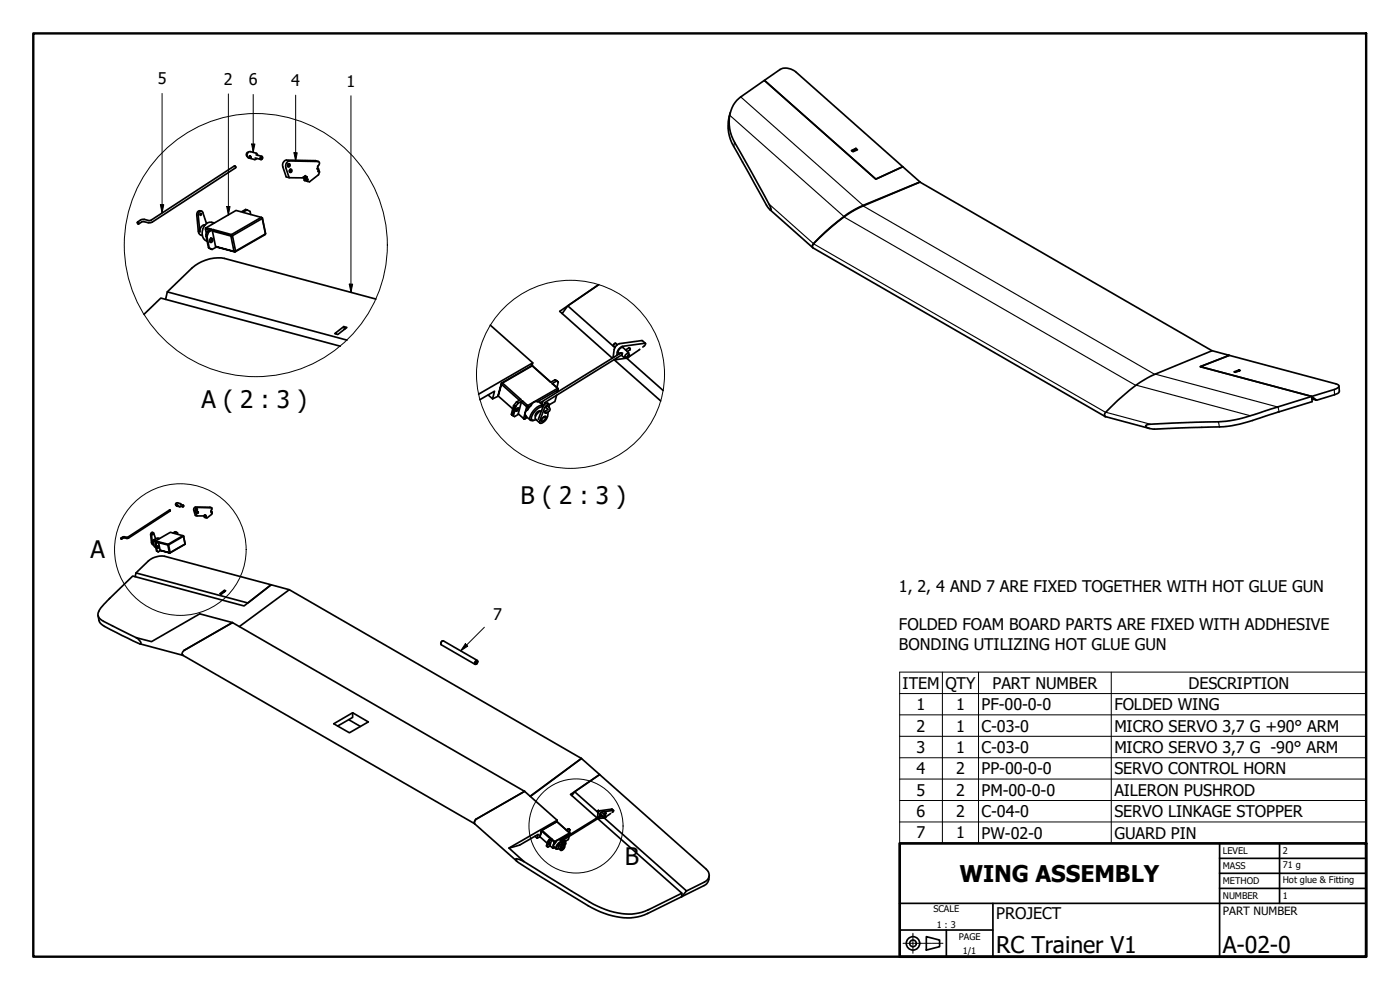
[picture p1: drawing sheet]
<svg xmlns="http://www.w3.org/2000/svg" width="420mm" height="297mm" viewBox="0 0 420 297" stroke-linecap="round" stroke-linejoin="round" font-family="sans-serif">
<!-- layer: Visible (ISO) -->
<g fill="none" stroke="#000" stroke-width=".51">
<path d="M219.2 33.8a12.1 12.1 0 0 0 1 10.1l9.8 17.7 .8 1 .6 .4-.6-1.8-8.6-15.4a15.7 15.7 0 0 1-3.4-9.3 9 9 0 0 1 3.6-7.5l7-4.9 33.4 29.6 8.1-3.7 5.2 4.6M229.4 24.1l4.7-3.2a4.2 4.2 0 0 1 4.8 .8l32 28.3-8.1 3.7zM70.5 49.8l.2 .4M74.5 45.7a.73 .73 0 0 0-.5 .5 .73 .73 0 0 0 .2 .7M75 46.8l.4 .6-.6-.3 .2-.3 .3 .4-.3-.4M75.1 46.8h-.2v.4l.5 .1M76.6 47.4l1.7 .5M76.8 46.5l1.8 .4M77.3 46.6l-.3-.6-1.9-.5a1.02 1.02 0 0 0-.9 .8 1.02 1.02 0 0 0 .4 1.1l1.9 .5 .6-.3M78.3 47h.4l-.2 .9-.4-.3zM78.4 47l.4 .2v.3l-.5 .3-.1-.5zM86.5 49.3h.4v.3l-.4 .4-.2-.2z"/>
<path d="M86.5 49.2l.3-.1 .3 .5-.4 .5-.4-.3zM87 50.9l.4 .1v.3l-.4 .3-.1-.1zM91 53.2l.1 .3 1.4 .4-.3 .3-.9-.3 .2-.4M91.4 52.9l.8 .2-.3 .3-.8-.2M91.9 53.4l.1 .3M92.2 54.2l.1 .2M95.2 50.5l.3 .1M95.5 51.3h.3M95.5 50.6v.9l.3-.2M95.5 50.6l-.3 .1 .1-.8 .3-.3a.68 .68 0 0 0-.1-1.1l-8.6-.2a1.53 1.53 0 0 0-1.1 2l1 3 4 .1 .9-.7 .1 .2M95.5 48.5l-.8-.3-8.8-.2a1.54 1.54 0 0 0-1 2.1l1 3 .9 .2M95.8 51.3l-.2 1.1-2.7 2.2-1.5-.4-.1-.3"/>
<path d="M256.8 44.8l-1.1 .5M256.9 44.5l.4 .4-1.3 .6-.5-.3 1.4-.7-.1 .3M276.1 54.6l-17.1 7.2a38.3 38.3 0 0 0-11.3 7.9l-3.6 3.4-.3 .9 .2 .4 87.6 50.6M276.1 54.6l-17.1 7a50.2 50.2 0 0 0-15.1 11.9l-.1 .4M276.1 54.6l87.6 50.6M41.2 66.8l.3 .1-.1 .2zM41.2 66.9l.1-.3 .3 .2 .1 .4-.3-.1M41.3 66.6l1.4-.8 2 .4 .6-.1 25-16.3 .4 .2v.4l-25.3 16.3a2.79 2.79 0 0 1-2.3-.2h-.5l-.9 .7M60.1 64l.4 .2-.3 .4-.2-.1zM60.5 63.4a.97 .97 0 0 0-1.1 0 .97 .97 0 0 0-.3 1.1l.4 5a1.31 1.31 0 0 0 1.2 1.2M61.8 70.9l.8 3.4 1.1 .5M62 67.1l-1.1-3.3-.5-.5a1.13 1.13 0 0 0-.9 1.3l.5 5a1.74 1.74 0 0 1 1.6-2.1"/>
<path d="M62.1 70.9l.7 3.5M62.1 69.5l.5 .1-.5 1.3h-.3M62.1 69.5l-.3 1.4M62.6 74.3l1.1 .5M62.9 69.1l-1.2-.3 .2 1.2M63.2 71.5l.3-.1a.71 .71 0 0 1 .4 .8 .71 .71 0 0 1-.7 .6 .79 .79 0 0 1 0-1.3zM63.3 71.5a.78 .78 0 0 1-.3 1.1M63.8 69.3l.9 4.6M63.9 68.9l-1.3 .7M64.3 66.9a2.79 2.79 0 0 0-3.6 3.3 2.26 2.26 0 0 0 1.4 2.2M65 74.1l-1.3 .7M69.5 70.4l.3 .3-.5 .1z"/>
<path d="M70.2 75.4l.5-.1-.2 .3zM74.2 63l-1.3 .7 5.5 1.5-8.9 5.2-5.6-1.5-.1 .4 5.5 1.5 .9 4.6M74.2 63l-.5-.1-1.3 .7-1.6-.5-9 5.3-.1 .4 .1-.4 1.7 .4-1.4 .7M74.2 63l.9 .4 .1 .9M78.4 65.2l.3 .1v.3zM78.7 65.6l1 4.6-9 5.1-.9-4.6M78.7 65.6l-8.9 5.1M78.7 65.3l1 4.7-.2 .4-9 5.2-5.8-1.7 5.5 1.5M231.1 62.9l12.8 11.4M43.2 94.3l5.1-4.9 53.8 14.5M49.7 89.8l.5-2.2 53.9 14.5M50.2 87.6l7.5-7.2a12.1 12.1 0 0 1 9.7-2.9l45.4 12.2"/>
<path d="M103.2 98l.9 .2-2.7 2.2-.9-.3 2.7-2.1 .2 .7M147.2 97.6l12.7 11.3M168.7 94.1l1.7-2.3 14.1 12.5M179.7 85.4l-11.7 8 15.8 14.1M146.5 118.5l1.3 1.2M147.8 119.7l.6-2.3-4.4 2.5M147.8 119.7l1.8-.8 4.3 3.8M150.5 115l.3-.1-.3 .4zM150.5 115.3l5.4 4.8M159.6 109.8l.3-.9-16.3 9.4M165.3 114.7l-5.6-4.9-9.2 5.2-1 3.8 1-3.5M165.7 115.1l1.6 1.4-8.9 5.2-1.6-1.4"/>
<path d="M165.7 115.1l1.8 1.5M166.6 113.9l1 .7-.6-.3M166.6 113.9l-1.3 .8-5.6-4.9-8.9 5.1 5.5 5-1.3 .7M166.6 113.9l.4 .4M167 118.6l-.5 1.9-1.7 .9M167 114.3l-1.3 .8M167.3 117.6l.2-.6-6.2 3.5M167.3 116.5l.2 .5zM167.6 114.6l-.5 1.7M184.3 107.9l14 12.4M184.7 103l-.6 .7M184.7 107.7l.3 .2"/>
<path d="M185.3 103.4l-.5-.4-.4 .2-.3 .4 .5 .6M185.9 106l-.1 .2M186 106.1l-.4-.3a1.38 1.38 0 0 1 1.3-1.5l1.7 1.5 .1 .5M186.1 106l.4-.1 .2 .5-.2 .1M186.5 106.6l.8 .7h.5M186.6 105.9h-.3l-23.2 14.4a.79 .79 0 0 0 .1 1.4M186.7 106.3l-23.3 14.5 .2 .3M187.5 107l.5 .5M187.7 105l1.2-.6 .2 .6-.8 .5M188 107.5l-3 .4v-.4M188.1 107.5l10.9 9.7M188.1 107.2l.1 .1"/>
<path d="M188.2 107.3h.1M188.3 106l.6 .5a.88 .88 0 0 1-.9 1M188.6 106.2l-.3-.2-.6 .5v.7M188.7 106.6l-.6 .6M188.7 106.6l.1 .2-.2 .3-.3 .3-.2-.2M188.7 106.6l.1 .2M188.8 106.8h.1M188.8 106.8l-.5 .5M188.8 104.4l.3 .4M191.9 104.8l-3.1 2.1M192.9 104.1l.6-.4 .2-.7-6.9 .9-.7 .5a2.56 2.56 0 0 0-1 2.2M193.7 103l-1-.8-6.8 .9-.8 .5a4.1 4.1 0 0 0-1.1 3.5l.2 .1"/>
<path d="M363.8 105.2l5.1 1.4-8.7 3.4 33.5 8.9 .1 1.6-12.1 3.7a52.7 52.7 0 0 1-21 4l-14.3 .6a2.67 2.67 0 0 1-2.6-1l.3-.3 1.1-.2 13.5-.6a52.5 52.5 0 0 0 22.8-4l19.8-6.2a.64 .64 0 0 0 .5-.9l-.9-.4-32-8.6-8.7 3.4 33.5 8.9 1.4 1.2-1.4-.4M363.8 105.2l-17.1 7.1a37.6 37.6 0 0 0-11.3 7.9l-3.8 3.7v1l13.4 3.7M371.8 111l.4 .2-1.4 .5-.5-.1 1.5-.6v.3M401.8 115.8l.2 1.6-.6 .7-6.3 2M154.1 121.7l-.6 2.6 .2 .2M154.3 121.9l.6-.2-.8 3.1-.4-.3zM155 120.6l-.9 1.1 .2 .2M155 122.7l.6-.4a.74 .74 0 0 1-.9 1zM155 120.6l.5 .4M155.5 121l-.6 .7M155.7 124.3l-1.3 .7-.3-.2M156.5 120.6l1.6 1.4 .4 .1-.1-.4-.3 .3-1 3.6-1.6-1.5z"/>
<path d="M156.8 120.3l-.3 .3M156.8 120.3l-1.3 .7M157.1 125.6h.5zM157.8 124.8l-.2 .8 .6-.3M157.8 124.8l1.4 1.3M158.3 123a1.19 1.19 0 0 0-.5 1.8M159.4 121.6l-1.1 1.4M159.4 121.6l-.9 .5-.2 .9M161.3 120.5a1.54 1.54 0 0 0-1.9 1.1M161.3 120.5l.5 .1 1.2 1.1M162.1 123.4a1.25 1.25 0 0 0-1.4 1.5M162.6 123.2l-1.4 .9a1.52 1.52 0 0 0-.5 1.7l1.4 1.1"/>
<path d="M162.8 120.6l-.7 .2M162.9 125.4l.9-.4a1.27 1.27 0 0 1-1.4 1.4zM162.9 122.1a4.1 4.1 0 0 0-3.4 3.6l.4 .4 .9-.2M163 125.3l.8-.3-.3 .9-.9 .6a.88 .88 0 0 1 .4-1.2zM163.1 121.8a2.61 2.61 0 0 0-3 1.4l-.5 .7a1.8 1.8 0 0 0-.3 2.3l.8-.1M163.4 123.6l.1-.2 .4 .2v.4l-.3-.1M163.5 123.6l.2 .3zM163.5 123.4l.9-.6-.5-.5 .3-.5 .6 .4a.73 .73 0 0 1-.1 1.2l-.8 .6M164.8 122.2v-.8a1.21 1.21 0 0 0-1.4 1l-1.4 3.8v.7a2.89 2.89 0 0 0 2.5-3.3M164.8 121.3l-.7-.4-.9 .7-1.7 4.2M331.5 124.6l.3 .4M45.9 159.8l-.5 .1-.2 .5 .3 2.4 .2 .5 .4 .2"/>
<path d="M51 153l.1 .2M51.1 153.2h.1M52.8 159.6l-.6 .4 2.7 .7-4.4 2.6-2.8-.7-.1 .2 2.8 .7 .4 2.3M52.8 159.6l-.9 .3-.8-.2-4.4 2.6-.1 .2 .1-.2 .8 .2-.7 .4M52.8 159.6l.5 .2v.5M53 150.9l-.3 .4 .1 .3M53.2 151.5l.2 .3M53.2 151.5l.2 .3-.3-.1 .1-.2 .2 .3M53.3 151.5l-.2 .2 .3 .1M54 151.8l.9 .2M54.1 151.4l.9 .2M54.4 151.4l-.3-.3-.8-.2a.52 .52 0 0 0-.5 .3 .52 .52 0 0 0 .2 .6l1 .3 .3-.2"/>
<path d="M54.9 151.6l.2 .2-.2 .2-.2-.1zM54.9 151.6l.2 .2-.2 .2zM59 152.8h.1l-.1 .3zM59.2 153.6l.2 .1-.2 .3zM59.3 153.5l.2 .2-.1 .3-.3-.1zM61.4 154.5l.4 .2-.5 .1 .6 .3-.1 .1-.5-.1 .2-.2M61.7 154.8v.2M61.8 155.2v.1M63 152.2h-4.5l-.3 .4v.5l.4 1.6 .5 .1M63 152.2h.1M63 152.2l.5 .1M63.3 153.4h.2"/>
<path d="M63.5 152.3l.1 .4-.3 .7M63.5 152.3h-4.4l-.3 .2-.3 .5 .6 1.8h2l.5-.2M63.5 153.8h.1M63.5 153.4v.4M63.6 153.8h-.1M63.6 153.8l-.1 .5-1.4 1.1-.8-.3M36.3 161.5l.2 .2zM36.3 161.6l.2-.1-.1 .2M36.4 161.4l.8-.4 1.2 .1 12.5-8.1 .2 .1v.2l-12.5 8.1-.5 .2-1-.2-.6 .3M40.6 173l.2-1.1 33.6 9 7-5.4M40.8 171.9l3.7-3.6a6.2 6.2 0 0 1 4.9-1.4l32 8.6M45.8 160.1v.3z"/>
<path d="M46.7 163.6l.3 1.7 .5 .3M46.7 161.7l-.6-1.7-.4-.2-.2 .4 .2 2.7 .2-.8 .6-.2M46.7 164.3h.1M46.8 162.9h.2l-.3 .7M46.8 162.9l-.1 .7M46.8 163.6l.3 1.7M47 165.3l.5 .3M47.2 162.7l-.6-.2 .1 .6M47.4 163.9l-.2 .5M47.6 162.8l.4 2.3M47.7 162.6l-.7 .3M47.9 161.6a1.49 1.49 0 0 0-1.7 .8 1.49 1.49 0 0 0 .5 1.9"/>
<path d="M48.2 165.2l-.7 .4M50.5 163.3l.1 .2h-.2zM50.8 165.8h.3zM54.9 160.7l.2 .2zM55.1 160.8l.4 2.4-4.4 2.6-.5-2.3M55.1 160.9l-4.5 2.6M55.5 163.1l-4.5 2.8-3-.8 2.8 .7M67.3 177.2h.4l-1.3 1.1-.4-.1 1.3-1 .1 .3M81.4 175.5l-8.2 6.3-33.4-9-7.6 7.5a6.5 6.5 0 0 0-2.8 4.3l.4 .8a49.9 49.9 0 0 0 9.3 5.1l1.8 .8M81.4 175.5l5.4 1.4M86.8 176.9l-15 11.1M86.8 176.9l87.7 50.7"/>
<path d="M29.4 184.7l.3 1.5a2.98 2.98 0 0 0 1.7 1.7l1.7 1a49 49 0 0 0 9.1 4.3 1.86 1.86 0 0 0-1.3-1.9M41.9 193.2l13 3.4M54.7 196.2l.3 .5M69.8 186.8l-14.6 8.3-.4 .5-.1 .8 87.7 50.7M69.8 186.8l-9.9-2.6-14.4 8.3-4.6-1.2M69.8 186.8l87.6 50.6M132.8 192.3l-.4 .4-.1 .5M143 198.4h.1a.46 .46 0 0 1 .1 .5 .46 .46 0 0 1-.5 .3zM143.2 198.1l-10.1-5.8a.76 .76 0 0 0-.7 1.1l10.2 5.9M143.4 198.6v-.2a.6 .6 0 0 0-.9 0 .6 .6 0 0 0 0 .9l.5-.1M100.2 217.2l5.6-3.3 4.7 2.7-5.6 3.3zM104.6 215.9l3.6 2.1"/>
<path d="M105.8 213.9v1.4l-4.5 2.5M157.4 237.4l-14.5 8.4M157.4 237.4l9.8 8.7M171.6 238.7l.9-1.1 7 6.2M172.5 237.6l7.5-5.2 31.9 28.4a2.23 2.23 0 0 1-.5 3.9l-5.4 2.6M174.5 227.6l5.5 4.8-8.8 6 8 7M174.5 227.6l-15.4 11.3M174.5 227.6l-15.3 11.4M142.9 245.8l-.5 1M142.9 245.8l-.5 .7 .1 .7 12.7 11.2M157.3 258.5l3.5 2.2a219.3 219.3 0 0 0 19.7 11.7 16.7 16.7 0 0 0 14.2 .5l9.9-4.9M157.3 258.5l-1.5-.7h-1.1l.3 .5 .7 .6 3.7 2.4a281.3 281.3 0 0 0 20.6 12.2 17 17 0 0 0 14.4 .6l10.2-5"/>
<path d="M160.5 250.9l.7 .6M161.2 251.5l.3-1.2-5.5 3.3-3.3 .9M162.1 251.1l-.9 .4M162.1 251.1l2.1 1.9M162.5 249.2v.1zM162.5 249.3l2.7 2.4M162.6 249.1l2.8 2.5-.6 .4M164.3 252.5l-.2 1.4M164.5 252.6l.2-.1-.4 1.6-.2-.2zM164.8 252l-.5 .5 .2 .1M164.8 252l.2 .2M165 252.2l-.3 .3"/>
<path d="M165.1 253.8l-.8 .3M165.5 252l1 .7v-.2l-.4 1.1M165.5 252l-.4 1.7 .8 .8 .2-.9M165.7 251.8l-.2 .2M165.7 251.8l-.7 .4M165.9 254.5h.2zM166.1 253.6l.1 .5M166.2 254.1l-.1 .4 .3-.2M166.2 254.1l.7 .6M166.5 253.1l-.4 .5M167 252.5l-.5 .6M167 252.5l-.5 .2v.4"/>
<path d="M167 246.6l2.9 2.4M167.2 246.1l-14.5 8.4 4.6 4M167.2 246.1l-.1 .4M167.9 251.9l-.5 .1-.4 .5M167.9 251.9l.9 .6M168.3 253.4a.63 .63 0 0 0-.7 .7M168.3 253.4h.1M168.6 253.3l-.5 .2-.5 .9 .7 .7M168.6 254.5l.5-.4a.52 .52 0 0 1-.1 .6 .52 .52 0 0 1-.5 .1zM168.7 252l-.4 .1M168.7 252.7a1.88 1.88 0 0 0-1.6 2l.6-.1M168.8 252.5a1.99 1.99 0 0 0-2 2.2h.5"/>
<path d="M168.9 254.2l.2-.1a.58 .58 0 0 1-.6 .8zM169 253.4l.2 .2M169 253.4v.1M169 253.5l.1 .1zM169.1 253.6h.1M169.7 252.8l-.3-.2-.2 .2 .3 .3-.5 .3M169.7 252.8l-.1-.5-.6 .5-.8 2.2a.93 .93 0 0 0 1.3-.9v-.7M169.7 252.3l-.4-.2-.4 .4-.8 2.1M169.7 252.8l.1 .5-.6 .3M169.9 249l-2.8-2.5-4.6 2.7-.4 1.9 .4-1.8M170.1 249.2l.8 .7-4.4 2.6-.8-.7M170.1 249.2l.9 .8"/>
<path d="M170.6 248.7l.5 .3-.3-.2M170.6 248.7l.2 .1M170.6 248.7l-.7 .3M170.8 251l-.2 .9-.9 .5M170.8 248.8l-.7 .4M170.9 249.9l.1 .2zM170.9 250.5l.1-.4-3.1 1.8M171.1 249l-.2 .8M179.3 243.4v.1M179.4 245.6l25.2 22.4v1.1M179.6 243.1l-.3 .3M179.6 245.5l.1 .1"/>
<path d="M179.8 245.4l-.1 .2 1.6-.2M179.9 243.4l-.2-.2-.3 .2 .2 .4M180.2 244.7v.1M180.3 244.7a.55 .55 0 0 1-.1-.6 .55 .55 0 0 1 .5-.3l.9 1M180.3 244.7l.3-.1-11.8 7.2-.2 .3 .3 .4M180.6 244.6v.3l.6 .4M180.6 244.8l-11.6 7.3 .1 .2M181 245.1l.3 .3M181.1 244.2l.7-.2-.4 .4M181.4 245.4l24.6 21.9-1.4 1.8M181.4 245.3h.1M181.4 244.7l.3 .4-.4 .3"/>
<path d="M181.6 244.8l-.5 .1v.4M181.6 245l-.2 .3M181.6 245h.1M181.7 245h.1M181.7 243.9l.2 .1M181.7 245.1l-.3 .2M181.7 245v.1M181.9 244v.1M183.3 244.1l-1.6 1M183.7 243.7l.4-.5-3.4 .4-.7 .7-.2 .7M184.1 243.2l-.5-.4-3.6 .5-.5 .6-.1 1.4M212.8 262.8a2.77 2.77 0 0 1-1.5 2.9l-6.7 3.4"/>
<circle cx="87.2" cy="51.3" r=".46"/>
<circle cx="59" cy="152.9" r=".22"/>
<circle cx="47.4" cy="164.2" r=".3"/>
<circle cx="164.9" cy="253.1" r=".27"/>
</g>
<!-- layer: Visible Narrow (ISO) -->
<g fill="none" stroke="#000" stroke-width=".34">
<path d="M219 34.6l34.3 30.4M222.3 29.1l36.7 32.5M220.5 42.7l-.3 1.2M230.8 61.2l13.3 11.9M244.1 73.1l87.7 50.6M253.3 65.1l87.6 50.5M259 61.8l87.6 50.5M341 115.6l34.2 9.1M346.7 112.3l36.8 9.8M400.4 116.9l.1 1.5M331.9 123.7l13.3 3.6M365.7 126.6l.3 1.5"/>
<path d="M383.5 122.1l.4 1.5"/>
</g>
<!-- layer: Visible (ISO) -->
<g fill="#000">
<circle cx="186.6" cy="105.9" r=".25"/>
<circle cx="180.6" cy="244.6" r=".25"/>
<circle cx="181.4" cy="245.3" r=".25"/>
<circle cx="181.7" cy="245.1" r=".25"/>
</g>
<!-- layer: Symbol (ISO) -->
<g fill="none" stroke="#000" stroke-width=".3">
<path d="M48.6 28.1v35.8M68.5 28.2v36.3M76 28.3v17.4M88.7 28.6v19.7M105.3 28.7v59M75.5 43.2h1l-.5 2.5zM88.2 45.8h1l-.5 2.5zM48.1 61.4h1l-.5 2.5zM68 62h1l-.5 2.5zM104.8 85.2h1l-.5 2.5zM139.7 193.2l.7 .7-2.1 1.4zM145.4 188.2l-7.1 7.1"/>
<path d="M270 201.7h140.1v51.4h-140.1zM270 208.1h140.1M270 214.5h140.1M282.8 201.7v51.4M293.7 201.7v51.4M333.5 201.7v51.4M270 220.9h140.1M270 227.4h140.1M270 233.8h140.1M270 240.2h140.1M270 246.6h140.1"/>
</g>
<!-- layer: Detail Boundary (ISO) -->
<g fill="none" stroke="#000" stroke-width=".3">
<circle cx="76.8" cy="73.5" r="39.5"/>
<circle cx="171.2" cy="112.3" r="28.2"/>
<circle cx="54.1" cy="164.9" r="19.8"/>
<circle cx="172.9" cy="247.8" r="14.1"/>
</g>
<!-- layer: Title (ISO) -->
<g fill="none" stroke="#000" stroke-width=".51">
<path d="M366 257.5h44M366 253.1v33.9M384 253.1v17.9M270 279h28M270 271h140M284 279v8M298 271v16M366 266.6h44M366 262h44M278 281l4 1.1v1.9l-4 1.1z"/>
<circle cx="274" cy="283" r="2.01"/>
<circle cx="274" cy="283" r=".99"/>
</g>
<g fill="none" stroke="#000" stroke-width=".3">
<path d="M271 283h.4M271.6 283h.2M271.9 283h.9M272.9 283h.2M273.2 283h.9M274 280v.4M274 280.5v.2M274 280.8v.8M274 281.8v.1M274 282.1v.8M274 282.9v.3M274 283.2v.8"/>
<path d="M274 284.1v.2M274 284.4v.8M274 285.4v.1M274 285.7v.3M274.2 283h.2M274.6 283h.9M275.5 283h.3M275.9 283h.9M276.9 283h.2M277.2 283h.9M278.2 283h.2M278.6 283h.8"/>
<path d="M279.6 283h.2M279.9 283h.9M280.9 283h.2M281.2 283h.9M282.2 283h.2M282.6 283h.4"/>
</g>
<path d="M270 253.1h140v33.9h-140z" fill="none" stroke="#000" stroke-width=".8"/>
<!-- layer: Border (ISO) -->
<path d="M10 10h400v277h-400z" fill="none" stroke="#000" stroke-width=".72"/>
<!-- layer: Symbol (ISO) -->
<g fill="#000">
<path d="M75.5 43.2h1l-.5 2.5z" fill-rule="evenodd"/>
<path d="M88.2 45.8h1l-.5 2.5z" fill-rule="evenodd"/>
<path d="M48.1 61.4h1l-.5 2.5z" fill-rule="evenodd"/>
<path d="M68 62h1l-.5 2.5z" fill-rule="evenodd"/>
<path d="M104.8 85.2h1l-.5 2.5z" fill-rule="evenodd"/>
<path d="M139.7 193.2l.7 .7-2.1 1.4z" fill-rule="evenodd"/>
</g>
<g font-size="7.2">
<text x="60.5" y="122.4">A ( 2 : 3 )</text>
<text x="156.3" y="151.1">B ( 2 : 3 )</text>
<text x="27.2" y="167.5">A</text>
<text x="187.5" y="259.7">B</text>
</g>
<g font-size="6.9">
<text x="288" y="264.5">WING ASSEMBLY</text>
<text x="299" y="285.9">RC Trainer V1</text>
<text x="367" y="285.9">A-02-0</text>
</g>
<g font-size="4.8">
<text x="47.3" y="25.3">5</text>
<text x="67.2" y="25.6">2</text>
<text x="74.7" y="25.6">6</text>
<text x="87.4" y="25.9">4</text>
<text x="104" y="26.1">1</text>
<text x="269.8" y="177.6">1, 2, 4 AND 7 ARE FIXED TOGETHER WITH HOT GLUE GUN</text>
<text x="148" y="186">7</text>
<text x="269.8" y="189.1">FOLDED FOAM BOARD PARTS ARE FIXED WITH ADDHESIVE</text>
<text x="269.8" y="194.9">BONDING UTILIZING HOT GLUE GUN</text>
<text x="270.9" y="206.6">ITEM</text>
<text x="283.7" y="206.7">QTY</text>
<text x="297.9" y="206.6">PART NUMBER</text>
<text x="356.7" y="206.7">DESCRIPTION</text>
<text x="275.1" y="213">1</text>
<text x="286.9" y="213">1</text>
<text x="294.6" y="213.1">PF-00-0-0</text>
<text x="334.4" y="213.1">FOLDED WING</text>
<text x="275.1" y="219.5">2</text>
<text x="286.9" y="219.5">1</text>
<text x="294.6" y="219.5">C-03-0</text>
<text x="334.4" y="219.5">MICRO SERVO 3,7 G +90° ARM</text>
<text x="275.1" y="225.9">3</text>
<text x="286.9" y="225.9">1</text>
<text x="294.6" y="225.9">C-03-0</text>
<text x="334.4" y="225.9">MICRO SERVO 3,7 G -90° ARM</text>
<text x="275.1" y="232.3">4</text>
<text x="286.9" y="232.4">2</text>
<text x="294.6" y="232.4">PP-00-0-0</text>
<text x="334.4" y="232.4">SERVO CONTROL HORN</text>
<text x="275.1" y="238.7">5</text>
<text x="286.9" y="238.8">2</text>
<text x="294.6" y="238.7">PM-00-0-0</text>
<text x="334.4" y="238.8">AILERON PUSHROD</text>
<text x="275.1" y="245.2">6</text>
<text x="286.9" y="245.2">2</text>
<text x="294.6" y="245.2">C-04-0</text>
<text x="334.4" y="245.2">SERVO LINKAGE STOPPER</text>
<text x="275.1" y="251.6">7</text>
<text x="286.9" y="251.6">1</text>
<text x="294.6" y="251.6">PW-02-0</text>
<text x="334.4" y="251.6">GUARD PIN</text>
<text x="299" y="275.6">PROJECT</text>
</g>
<text font-size="3.4" x="367" y="274.6">PART NUMBER</text>
<g font-size="2.8">
<text x="367" y="256.3">LEVEL</text>
<text x="385" y="256.3">2</text>
<text x="367" y="260.8">MASS</text>
<text x="385" y="260.5">71 g</text>
<text x="367" y="265.3">METHOD</text>
<text x="367" y="269.8">NUMBER</text>
<text x="385" y="265">Hot glue &amp; Fitting</text>
<text x="385" y="269.8">1</text>
<text x="280.1" y="273.6">SCALE</text>
<text x="281.1" y="278.5">1 : 3</text>
<text x="287.7" y="282.1">PAGE</text>
<text x="289" y="286.1">1/1</text>
</g>
</svg>
